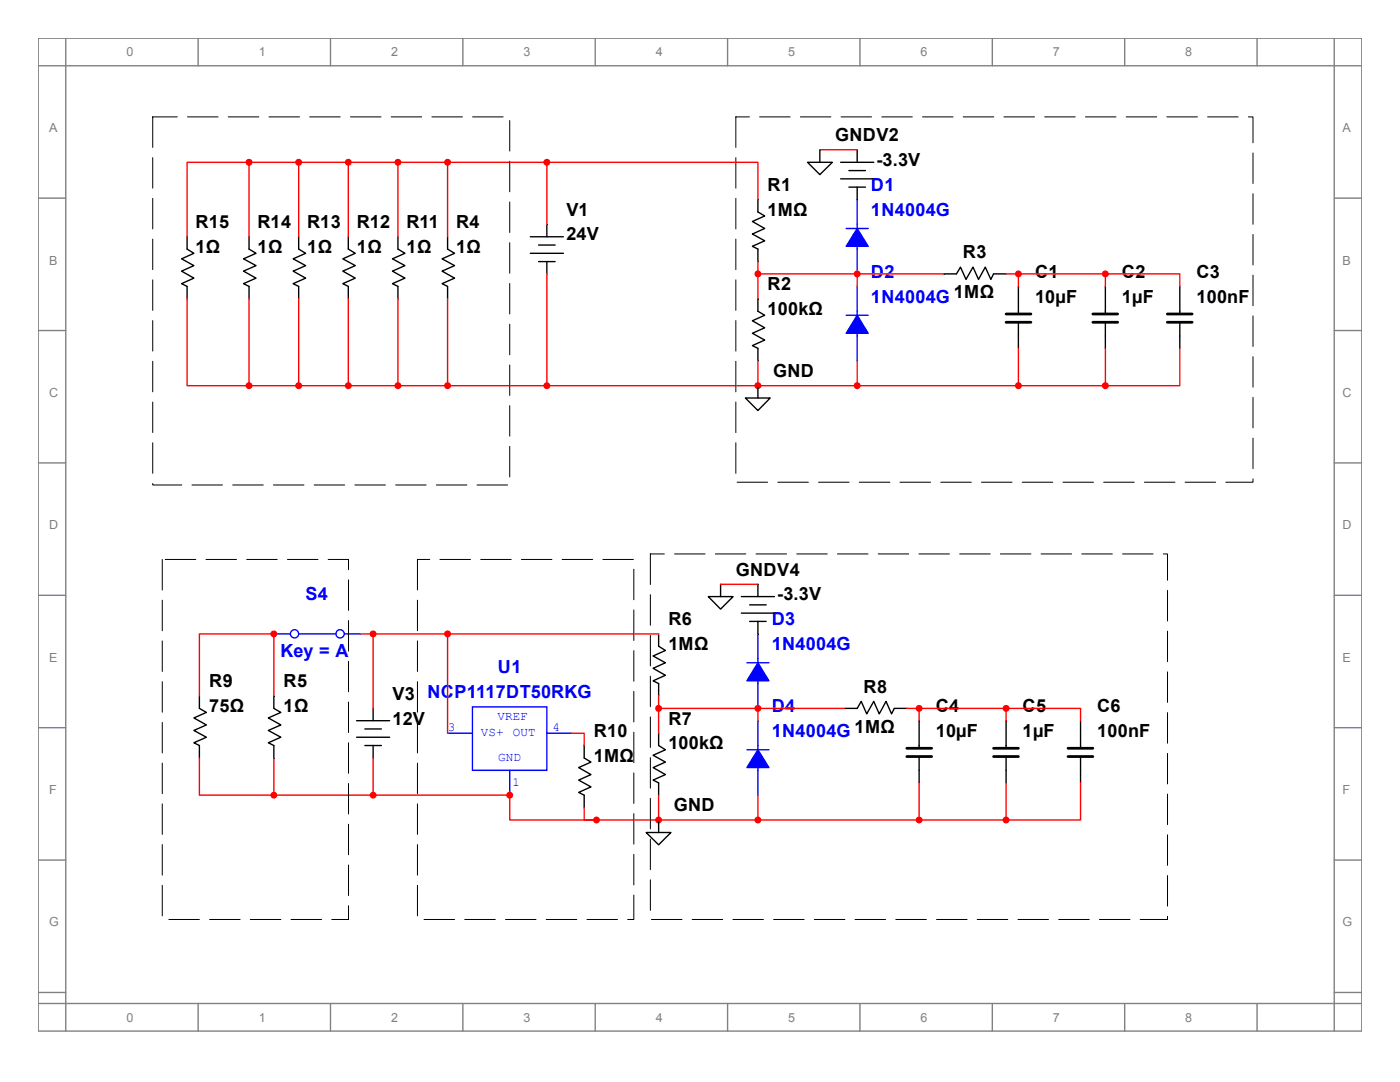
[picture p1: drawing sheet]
<svg xmlns="http://www.w3.org/2000/svg" width="279mm" height="216mm" viewBox="0 0 279 216" stroke-linecap="round" stroke-linejoin="round" font-family="sans-serif">
<g fill="none" stroke="#808080" stroke-width=".28">
<path d="M7.6 7.6h264.2v198.1h-264.2zM7.6 13.1h264.2M13.1 7.6v198.1M39.5 7.6v5.5M66 7.6v5.5M92.4 7.6v5.5M118.8 7.6v5.5M145.2 7.6v5.5M171.6 7.6v5.5M198 7.6v5.5M224.5 7.6v5.5M250.9 7.6v5.5"/>
<path d="M266.3 7.6v198.1M7.6 39.5h5.5M266.3 39.5h5.5M7.6 66h5.5M266.3 66h5.5M7.6 92.4h5.5M266.3 92.4h5.5M7.6 118.8h5.5M266.3 118.8h5.5M7.6 145.2h5.5M266.3 145.2h5.5M7.6 171.6h5.5"/>
<path d="M266.3 171.6h5.5M7.6 198h5.5M266.3 198h5.5M7.6 200.2h264.2M39.5 200.2v5.5M66 200.2v5.5M92.4 200.2v5.5M118.8 200.2v5.5M145.2 200.2v5.5M171.6 200.2v5.5M198 200.2v5.5M224.5 200.2v5.5"/>
<path d="M250.9 200.2v5.5"/>
</g>
<g fill="none" stroke="#000" stroke-width=".28">
<path d="M151.3 39.8v2.5l1.3 .8-2.4 1.1 2.4 1.4-2.4 1.1 2.4 1.3-2.4 1.1 1.1 .6v2.5M105.8 47.2h6.6M105.8 50.5h6.6M107.5 48.9h3.3M107.5 52.2h3.3M109.1 44.7v2.5M109.1 52.2v2.5M151.3 59.6v2.5l1.3 .8-2.4 1.1 2.4 1.4-2.4 1.1 2.4 1.4-2.4 1.1 1.1 .5v2.5M188.4 54.7h2.5l.8-1.4 1.1 2.5 1.4-2.5 1.1 2.5 1.3-2.5 1.1 2.5 .6-1.1h2.5M203.2 57.1v5.6M220.6 57.1v5.6M235.5 57.1v5.6"/>
<path d="M203.2 64.3v5.2M220.6 64.3v5.2M235.5 64.3v5.2"/>
</g>
<path d="M200.8 62.7h4.9M200.8 64.3h4.9M218.1 62.7h5M218.1 64.3h5M233 62.7h4.9M233 64.3h4.9" fill="none" stroke="#000" stroke-width=".55"/>
<path d="M171.1 45.6l2.2 3.5h-4.4z" fill="#00f"/>
<path d="M168.9 45.6h4.4M171.1 45.6l2.2 3.5h-4.4zM171.1 44.7v5" fill="none" stroke="#00f" stroke-width=".28"/>
<path d="M171.1 39.8v4.9" fill="none" stroke="#00f" stroke-width=".28"/>
<path d="M171.1 49.7v5" fill="none" stroke="#00f" stroke-width=".28"/>
<path d="M171.1 62.9l2.2 3.6h-4.4z" fill="#00f"/>
<path d="M168.9 62.9h4.4M171.1 62.9l2.2 3.6h-4.4zM171.1 62.1v5" fill="none" stroke="#00f" stroke-width=".28"/>
<path d="M171.1 57.1v5" fill="none" stroke="#00f" stroke-width=".28"/>
<path d="M171.1 67.1v4.9" fill="none" stroke="#00f" stroke-width=".28"/>
<circle cx="151.3" cy="54.7" r=".55" fill="#f00"/>
<g fill="none" stroke="#f00" stroke-width=".28">
<path d="M151.3 52.2v7.4"/>
<circle cx="151.3" cy="54.7" r=".55"/>
</g>
<circle cx="171.1" cy="54.7" r=".55" fill="#f00"/>
<g fill="none" stroke="#f00" stroke-width=".28">
<path d="M151.3 54.7h19.8v2.4"/>
<circle cx="171.1" cy="54.7" r=".55"/>
</g>
<path d="M167.8 32.4h6.6M167.8 35.7h6.6M169.4 34h3.3M169.4 37.3h3.3M171.1 29.9v2.5M171.1 37.3v2.5" fill="none" stroke="#000" stroke-width=".28"/>
<circle cx="151.3" cy="77" r=".56" fill="#f00"/>
<g fill="none" stroke="#f00" stroke-width=".28">
<path d="M171.1 54.7h17.3M151.3 72v5"/>
<circle cx="151.3" cy="77" r=".56"/>
</g>
<circle cx="203.2" cy="54.7" r=".55" fill="#f00"/>
<g fill="none" stroke="#f00" stroke-width=".28">
<path d="M200.8 54.7h2.4v2.4"/>
<circle cx="203.2" cy="54.7" r=".55"/>
</g>
<circle cx="220.6" cy="54.7" r=".55" fill="#f00"/>
<g fill="none" stroke="#f00" stroke-width=".28">
<path d="M203.2 54.7h17.4v2.4"/>
<circle cx="220.6" cy="54.7" r=".55"/>
</g>
<circle cx="171.1" cy="77" r=".56" fill="#f00"/>
<g fill="none" stroke="#f00" stroke-width=".28">
<path d="M171.1 72v5h-19.8"/>
<circle cx="171.1" cy="77" r=".56"/>
</g>
<circle cx="203.2" cy="77" r=".55" fill="#f00"/>
<g fill="none" stroke="#f00" stroke-width=".28">
<path d="M203.2 69.5v7.5h-32.1"/>
<circle cx="203.2" cy="77" r=".55"/>
</g>
<circle cx="220.6" cy="77" r=".56" fill="#f00"/>
<g fill="none" stroke="#f00" stroke-width=".28">
<path d="M163.6 29.9h7.5M151.3 77h.1M220.6 69.5v7.5h-17.4"/>
<circle cx="220.6" cy="77" r=".56"/>
</g>
<path d="M161.2 32.4h4.9l-2.5 2.4zM163.6 29.9v2.5M89.3 47.2v2.5l1.4 .8-2.5 1.1 2.5 1.4-2.5 1.1 2.5 1.4-2.5 1.1 1.1 .5v2.5M148.8 79.4h4.9l-2.4 2.5zM151.3 77v2.4" fill="none" stroke="#000" stroke-width=".28"/>
<circle cx="109.1" cy="77" r=".55" fill="#f00"/>
<g fill="none" stroke="#f00" stroke-width=".28">
<path d="M109.1 54.7v22.3h42.2"/>
<circle cx="109.1" cy="77" r=".55"/>
</g>
<path d="M94.3 141.1h14.8v12.6h-14.8z" fill="none" stroke="#00f" stroke-width=".28"/>
<path d="M109.1 146.3h5" fill="none" stroke="#00f" stroke-width=".28"/>
<path d="M89.3 146.3h5" fill="none" stroke="#00f" stroke-width=".28"/>
<path d="M101.7 153.7v5" fill="none" stroke="#00f" stroke-width=".28"/>
<path d="M54.7 138.9v2.5l1.3 .8-2.4 1.1 2.4 1.4-2.4 1.1 2.4 1.3-2.4 1.1 1.1 .6v2.5M71.2 143.8h6.6M71.2 147.1h6.6M72.8 145.5h3.3M72.8 148.8h3.3M74.5 141.4v2.4M74.5 148.8v2.5" fill="none" stroke="#000" stroke-width=".28"/>
<circle cx="74.5" cy="158.7" r=".55" fill="#f00"/>
<g fill="none" stroke="#f00" stroke-width=".28">
<path d="M74.5 151.3v7.4"/>
<circle cx="74.5" cy="158.7" r=".55"/>
</g>
<path d="M131.4 126.5v2.4l1.4 .9-2.5 1.1 2.5 1.3-2.5 1.1 2.5 1.4-2.5 1.1 1.1 .6v2.5M131.4 146.3v2.5l1.4 .8-2.5 1.1 2.5 1.4-2.5 1.1 2.5 1.4-2.5 1.1 1.1 .5v2.5M168.6 141.4h2.5l.8-1.4 1.1 2.5 1.4-2.5 1.1 2.5 1.3-2.5 1.1 2.5 .6-1.1h2.5M183.4 143.8v5.5M183.4 151v5.2M200.8 143.8v5.5M200.8 151v5.2M215.6 143.8v5.5M215.6 151v5.2" fill="none" stroke="#000" stroke-width=".28"/>
<path d="M181 149.3h4.9M181 151h4.9M198.3 149.3h4.9M198.3 151h4.9M213.1 149.3h5M213.1 151h5" fill="none" stroke="#000" stroke-width=".55"/>
<path d="M151.3 132.2l2.2 3.6h-4.4z" fill="#00f"/>
<path d="M149.1 132.2h4.4M151.3 132.2l2.2 3.6h-4.4zM151.3 131.4v5" fill="none" stroke="#00f" stroke-width=".28"/>
<path d="M151.3 126.5v4.9" fill="none" stroke="#00f" stroke-width=".28"/>
<path d="M151.3 136.4v5" fill="none" stroke="#00f" stroke-width=".28"/>
<path d="M151.3 149.6l2.2 3.6h-4.4z" fill="#00f"/>
<path d="M149.1 149.6h4.4M151.3 149.6l2.2 3.6h-4.4zM151.3 148.8v4.9" fill="none" stroke="#00f" stroke-width=".28"/>
<path d="M151.3 143.8v5" fill="none" stroke="#00f" stroke-width=".28"/>
<path d="M151.3 153.7v5" fill="none" stroke="#00f" stroke-width=".28"/>
<circle cx="131.4" cy="141.3" r=".56" fill="#f00"/>
<circle cx="131.4" cy="141.3" r=".56" fill="none" stroke="#f00" stroke-width=".28"/>
<circle cx="151.3" cy="141.3" r=".56" fill="#f00"/>
<circle cx="151.3" cy="141.3" r=".56" fill="none" stroke="#f00" stroke-width=".28"/>
<path d="M148 119h6.6M151.3 116.6v2.4M148 122.3h6.6M149.6 120.7h3.3M149.6 124h3.3M151.3 124v2.5" fill="none" stroke="#000" stroke-width=".28"/>
<circle cx="131.4" cy="163.6" r=".55" fill="#f00"/>
<circle cx="131.4" cy="163.6" r=".55" fill="none" stroke="#f00" stroke-width=".28"/>
<circle cx="183.4" cy="141.3" r=".55" fill="#f00"/>
<circle cx="183.4" cy="141.3" r=".55" fill="none" stroke="#f00" stroke-width=".28"/>
<circle cx="200.8" cy="141.3" r=".56" fill="#f00"/>
<circle cx="200.8" cy="141.3" r=".56" fill="none" stroke="#f00" stroke-width=".28"/>
<circle cx="151.3" cy="163.6" r=".55" fill="#f00"/>
<circle cx="151.3" cy="163.6" r=".55" fill="none" stroke="#f00" stroke-width=".28"/>
<circle cx="183.4" cy="163.6" r=".55" fill="#f00"/>
<circle cx="183.4" cy="163.6" r=".55" fill="none" stroke="#f00" stroke-width=".28"/>
<circle cx="200.8" cy="163.6" r=".55" fill="#f00"/>
<g fill="none" stroke="#f00" stroke-width=".28">
<path d="M143.8 116.6h7.5M131.4 138.9v7.4M131.4 158.7v4.9M131.4 141.4h37.2M151.3 141.4v2.4M151.3 158.7v4.9M181 141.4h19.8v2.4M183.4 141.4v2.4M183.4 156.2v7.4M200.8 156.2v7.4h-69.4M131.4 163.6h.1"/>
<circle cx="200.8" cy="163.6" r=".55"/>
</g>
<path d="M141.4 119h4.9l-2.5 2.5zM143.8 116.6v2.4M128.9 166.1h5l-2.5 2.5zM131.4 163.6v2.5" fill="none" stroke="#000" stroke-width=".28"/>
<circle cx="89.3" cy="126.5" r=".55" fill="#f00"/>
<g fill="none" stroke="#f00" stroke-width=".28">
<path d="M131.4 126.5h-42.1v19.8"/>
<circle cx="89.3" cy="126.5" r=".55"/>
</g>
<circle cx="101.7" cy="158.7" r=".55" fill="#f00"/>
<g fill="none" stroke="#f00" stroke-width=".28">
<path d="M74.5 158.7h27.2"/>
<circle cx="101.7" cy="158.7" r=".55"/>
</g>
<path d="M39.8 138.9v2.5l1.4 .8-2.5 1.1 2.5 1.4-2.5 1.1 2.5 1.3-2.5 1.1 1.1 .6v2.5" fill="none" stroke="#000" stroke-width=".28"/>
<circle cx="54.7" cy="158.7" r=".55" fill="#f00"/>
<g fill="none" stroke="#f00" stroke-width=".28">
<path d="M39.8 151.3v7.4h14.9M54.7 151.3v7.4M54.7 158.7h19.8M114.1 146.3h2.5v2.5"/>
<circle cx="54.7" cy="158.7" r=".55"/>
</g>
<path d="M116.6 148.8v2.5l1.3 .8-2.4 1.1 2.4 1.4-2.4 1.1 2.4 1.3-2.4 1.1 1.1 .6v2.5" fill="none" stroke="#000" stroke-width=".28"/>
<circle cx="119" cy="163.6" r=".55" fill="#f00"/>
<g fill="none" stroke="#f00" stroke-width=".28">
<path d="M101.7 158.7v4.9h17.3M116.6 161.2v2.4h2.4M119 163.6h12.4"/>
<circle cx="119" cy="163.6" r=".55"/>
</g>
<circle cx="74.5" cy="126.5" r=".55" fill="#f00"/>
<g fill="none" stroke="#f00" stroke-width=".28">
<path d="M89.3 126.5h-14.8v14.9"/>
<circle cx="74.5" cy="126.5" r=".55"/>
</g>
<path d="M59.6 126.5h7.5" fill="none" stroke="#00f" stroke-width=".28"/>
<g fill="none" stroke="#00f" stroke-width=".28">
<path d="M68.7 126.5h3.3"/>
<circle cx="67.9" cy="126.5" r=".83"/>
</g>
<g fill="none" stroke="#00f" stroke-width=".28">
<path d="M54.7 126.5h3.3"/>
<circle cx="58.8" cy="126.5" r=".82"/>
</g>
<path d="M72 126.5h2.5" fill="none" stroke="#f00" stroke-width=".28"/>
<circle cx="54.7" cy="126.5" r=".55" fill="#f00"/>
<g fill="none" stroke="#f00" stroke-width=".28">
<path d="M220.6 54.7h14.9v2.4M235.5 69.5v7.5h-14.9M54.7 126.5h-14.9v12.4M54.7 126.5h.1M54.7 126.5v12.4M200.8 141.4h14.8v2.4M215.6 156.2v7.4h-14.8"/>
<circle cx="54.7" cy="126.5" r=".55"/>
</g>
<path d="M146.9 23.3h103.2v72.9h-103.2zM32.4 111.6h37.2v71.9h-37.2zM83.3 111.6h43.2v71.9h-43.2zM129.8 110.5h103.2v73h-103.2z" fill="none" stroke="#fff" stroke-width=".2" stroke-dasharray="6.1 2"/>
<path d="M146.9 23.3h103.2v72.9h-103.2zM32.4 111.6h37.2v71.9h-37.2zM83.3 111.6h43.2v71.9h-43.2zM129.8 110.5h103.2v73h-103.2z" fill="none" stroke="#000" stroke-width=".2" stroke-dasharray="6.1 2"/>
<path d="M37.3 47.2v2.5l1.4 .8-2.5 1.1 2.5 1.4-2.5 1.1 2.5 1.4-2.5 1.1 1.1 .5v2.5M49.7 47.2v2.5l1.4 .8-2.5 1.1 2.5 1.4-2.5 1.1 2.5 1.4-2.5 1.1 1.1 .5v2.5M59.6 47.2v2.5l1.4 .8-2.5 1.1 2.5 1.4-2.5 1.1 2.5 1.4-2.5 1.1 1.1 .5v2.5M69.5 47.2v2.5l1.4 .8-2.5 1.1 2.5 1.4-2.5 1.1 2.5 1.4-2.5 1.1 1.1 .5v2.5M79.4 47.2v2.5l1.4 .8-2.5 1.1 2.5 1.4-2.5 1.1 2.5 1.4-2.5 1.1 1.1 .5v2.5" fill="none" stroke="#000" stroke-width=".28"/>
<circle cx="89.3" cy="77" r=".55" fill="#f00"/>
<g fill="none" stroke="#f00" stroke-width=".28">
<path d="M89.3 59.6v17.4"/>
<circle cx="89.3" cy="77" r=".55"/>
</g>
<circle cx="79.4" cy="77" r=".55" fill="#f00"/>
<g fill="none" stroke="#f00" stroke-width=".28">
<path d="M79.4 59.6v17.4h9.9"/>
<circle cx="79.4" cy="77" r=".55"/>
</g>
<circle cx="69.5" cy="77" r=".55" fill="#f00"/>
<g fill="none" stroke="#f00" stroke-width=".28">
<path d="M69.5 59.6v17.4h9.9"/>
<circle cx="69.5" cy="77" r=".55"/>
</g>
<circle cx="59.6" cy="77" r=".55" fill="#f00"/>
<g fill="none" stroke="#f00" stroke-width=".28">
<path d="M59.6 59.6v17.4h9.9"/>
<circle cx="59.6" cy="77" r=".55"/>
</g>
<circle cx="49.7" cy="77" r=".55" fill="#f00"/>
<g fill="none" stroke="#f00" stroke-width=".28">
<path d="M37.3 59.6v17.4h12.4M49.7 59.6v17.4M49.7 77h9.9M89.3 77h19.8"/>
<circle cx="49.7" cy="77" r=".55"/>
</g>
<circle cx="109.1" cy="32.4" r=".55" fill="#f00"/>
<g fill="none" stroke="#f00" stroke-width=".28">
<path d="M151.3 39.8v-7.4h-42.2v12.3"/>
<circle cx="109.1" cy="32.4" r=".55"/>
</g>
<circle cx="89.3" cy="32.4" r=".55" fill="#f00"/>
<g fill="none" stroke="#f00" stroke-width=".28">
<path d="M109.1 32.4h-19.8v14.8"/>
<circle cx="89.3" cy="32.4" r=".55"/>
</g>
<circle cx="49.7" cy="32.4" r=".55" fill="#f00"/>
<g fill="none" stroke="#f00" stroke-width=".28">
<path d="M37.3 47.2v-14.8h12.4v14.8"/>
<circle cx="49.7" cy="32.4" r=".55"/>
</g>
<circle cx="59.6" cy="32.4" r=".55" fill="#f00"/>
<g fill="none" stroke="#f00" stroke-width=".28">
<path d="M49.7 32.4h9.9v14.8"/>
<circle cx="59.6" cy="32.4" r=".55"/>
</g>
<circle cx="69.5" cy="32.4" r=".55" fill="#f00"/>
<g fill="none" stroke="#f00" stroke-width=".28">
<path d="M59.6 32.4h9.9v14.8"/>
<circle cx="69.5" cy="32.4" r=".55"/>
</g>
<circle cx="79.4" cy="32.4" r=".55" fill="#f00"/>
<g fill="none" stroke="#f00" stroke-width=".28">
<path d="M69.5 32.4h19.8M79.4 32.4v14.8"/>
<circle cx="79.4" cy="32.4" r=".55"/>
</g>
<path d="M30.5 23.3h71.2v73.5h-71.2z" fill="none" stroke="#fff" stroke-width=".2" stroke-dasharray="6.1 2"/>
<path d="M30.5 23.3h71.2v73.5h-71.2z" fill="none" stroke="#000" stroke-width=".2" stroke-dasharray="6.1 2"/>
<g font-size="3.6">
<text x="166.7" y="28.2">GNDV2</text>
<text x="174.9" y="33.1">-3.3V</text>
<text x="153.2" y="38.1">R1</text>
<text x="39" y="45.5">R15</text>
<text x="51.4" y="45.5">R14</text>
<text x="61.3" y="45.5">R13</text>
<text x="71.2" y="45.5">R12</text>
<text x="81.1" y="45.5">R11</text>
<text x="91" y="45.5">R4</text>
<text x="113" y="43">V1</text>
<text x="113" y="48">24V</text>
<text x="153.2" y="43">1MΩ</text>
<text x="39" y="50.5">1Ω</text>
<text x="51.4" y="50.5">1Ω</text>
<text x="61.3" y="50.5">1Ω</text>
<text x="71.2" y="50.5">1Ω</text>
<text x="81.1" y="50.5">1Ω</text>
<text x="91" y="50.5">1Ω</text>
<text x="192.2" y="51.6">R3</text>
<text x="153.2" y="57.9">R2</text>
<text x="206.6" y="55.4">C1</text>
<text x="223.9" y="55.4">C2</text>
<text x="238.8" y="55.4">C3</text>
<text x="153.2" y="62.8">100kΩ</text>
<text x="206.6" y="60.4">10µF</text>
<text x="223.9" y="60.4">1µF</text>
<text x="238.8" y="60.4">100nF</text>
<text x="154.3" y="75.2">GND</text>
<text x="146.9" y="114.9">GNDV4</text>
<text x="155.1" y="119.8">-3.3V</text>
<text x="133.4" y="124.8">R6</text>
<text x="133.4" y="129.7">1MΩ</text>
<text x="41.7" y="137.1">R9</text>
<text x="56.6" y="137.1">R5</text>
<text x="41.7" y="142.1">75Ω</text>
<text x="56.6" y="142.1">1Ω</text>
<text x="78.4" y="139.6">V3</text>
<text x="172.3" y="138.2">R8</text>
<text x="186.8" y="142.1">C4</text>
<text x="204.1" y="142.1">C5</text>
<text x="218.9" y="142.1">C6</text>
<text x="78.4" y="144.6">12V</text>
<text x="118.5" y="147">R10</text>
<text x="133.4" y="144.6">R7</text>
<text x="133.4" y="149.5">100kΩ</text>
<text x="186.8" y="147">10µF</text>
<text x="204.1" y="147">1µF</text>
<text x="218.9" y="147">100nF</text>
<text x="118.5" y="152">1MΩ</text>
<text x="134.5" y="161.9">GND</text>
</g>
<g font-size="3.6" fill="#00f">
<text x="173.8" y="38.1">D1</text>
<text x="173.8" y="43">1N4004G</text>
<text x="173.8" y="55.4">D2</text>
<text x="173.8" y="60.4">1N4004G 1MΩ</text>
<text x="61" y="119.8">S4</text>
<text x="154" y="124.8">D3</text>
<text x="56" y="131.1">Key = A</text>
<text x="154" y="129.7">1N4004G</text>
<text x="99.4" y="134.4">U1</text>
<text x="85.3" y="139.3">NCP1117DT50RKG</text>
<text x="154" y="142.1">D4</text>
<text x="154" y="147">1N4004G 1MΩ</text>
</g>
<g font-size="2.5" fill="#808080">
<text x="25.2" y="11.2">0</text>
<text x="51.6" y="11.2">1</text>
<text x="78.1" y="11.2">2</text>
<text x="104.5" y="11.2">3</text>
<text x="130.9" y="11.2">4</text>
<text x="157.3" y="11.2">5</text>
<text x="183.7" y="11.2">6</text>
<text x="210.1" y="11.2">7</text>
<text x="236.6" y="11.2">8</text>
<text x="9.8" y="26.4">A</text>
<text x="267.9" y="26.4">A</text>
<text x="9.8" y="52.8">B</text>
<text x="267.9" y="52.8">B</text>
<text x="9.8" y="79.2">C</text>
<text x="267.9" y="79.2">C</text>
<text x="9.8" y="105.6">D</text>
<text x="267.9" y="105.6">D</text>
<text x="9.8" y="132">E</text>
<text x="267.9" y="132">E</text>
<text x="9.8" y="158.5">F</text>
<text x="267.9" y="158.5">F</text>
<text x="9.8" y="184.9">G</text>
<text x="267.9" y="184.9">G</text>
<text x="25.2" y="203.8">0</text>
<text x="51.6" y="203.8">1</text>
<text x="78.1" y="203.8">2</text>
<text x="104.5" y="203.8">3</text>
<text x="130.9" y="203.8">4</text>
<text x="157.3" y="203.8">5</text>
<text x="183.7" y="203.8">6</text>
<text x="210.1" y="203.8">7</text>
<text x="236.6" y="203.8">8</text>
</g>
<g font-size="2.5" fill="#00f">
<text x="99.3" y="143.7">VREF</text>
<text x="89.4" y="145.9">3</text>
<text x="96" y="146.8">VS+</text>
<text x="102.4" y="146.8">OUT</text>
<text x="110.3" y="145.9">4</text>
<text x="99.4" y="151.8">GND</text>
<text x="102.3" y="156.9">1</text>
</g>
</svg>
